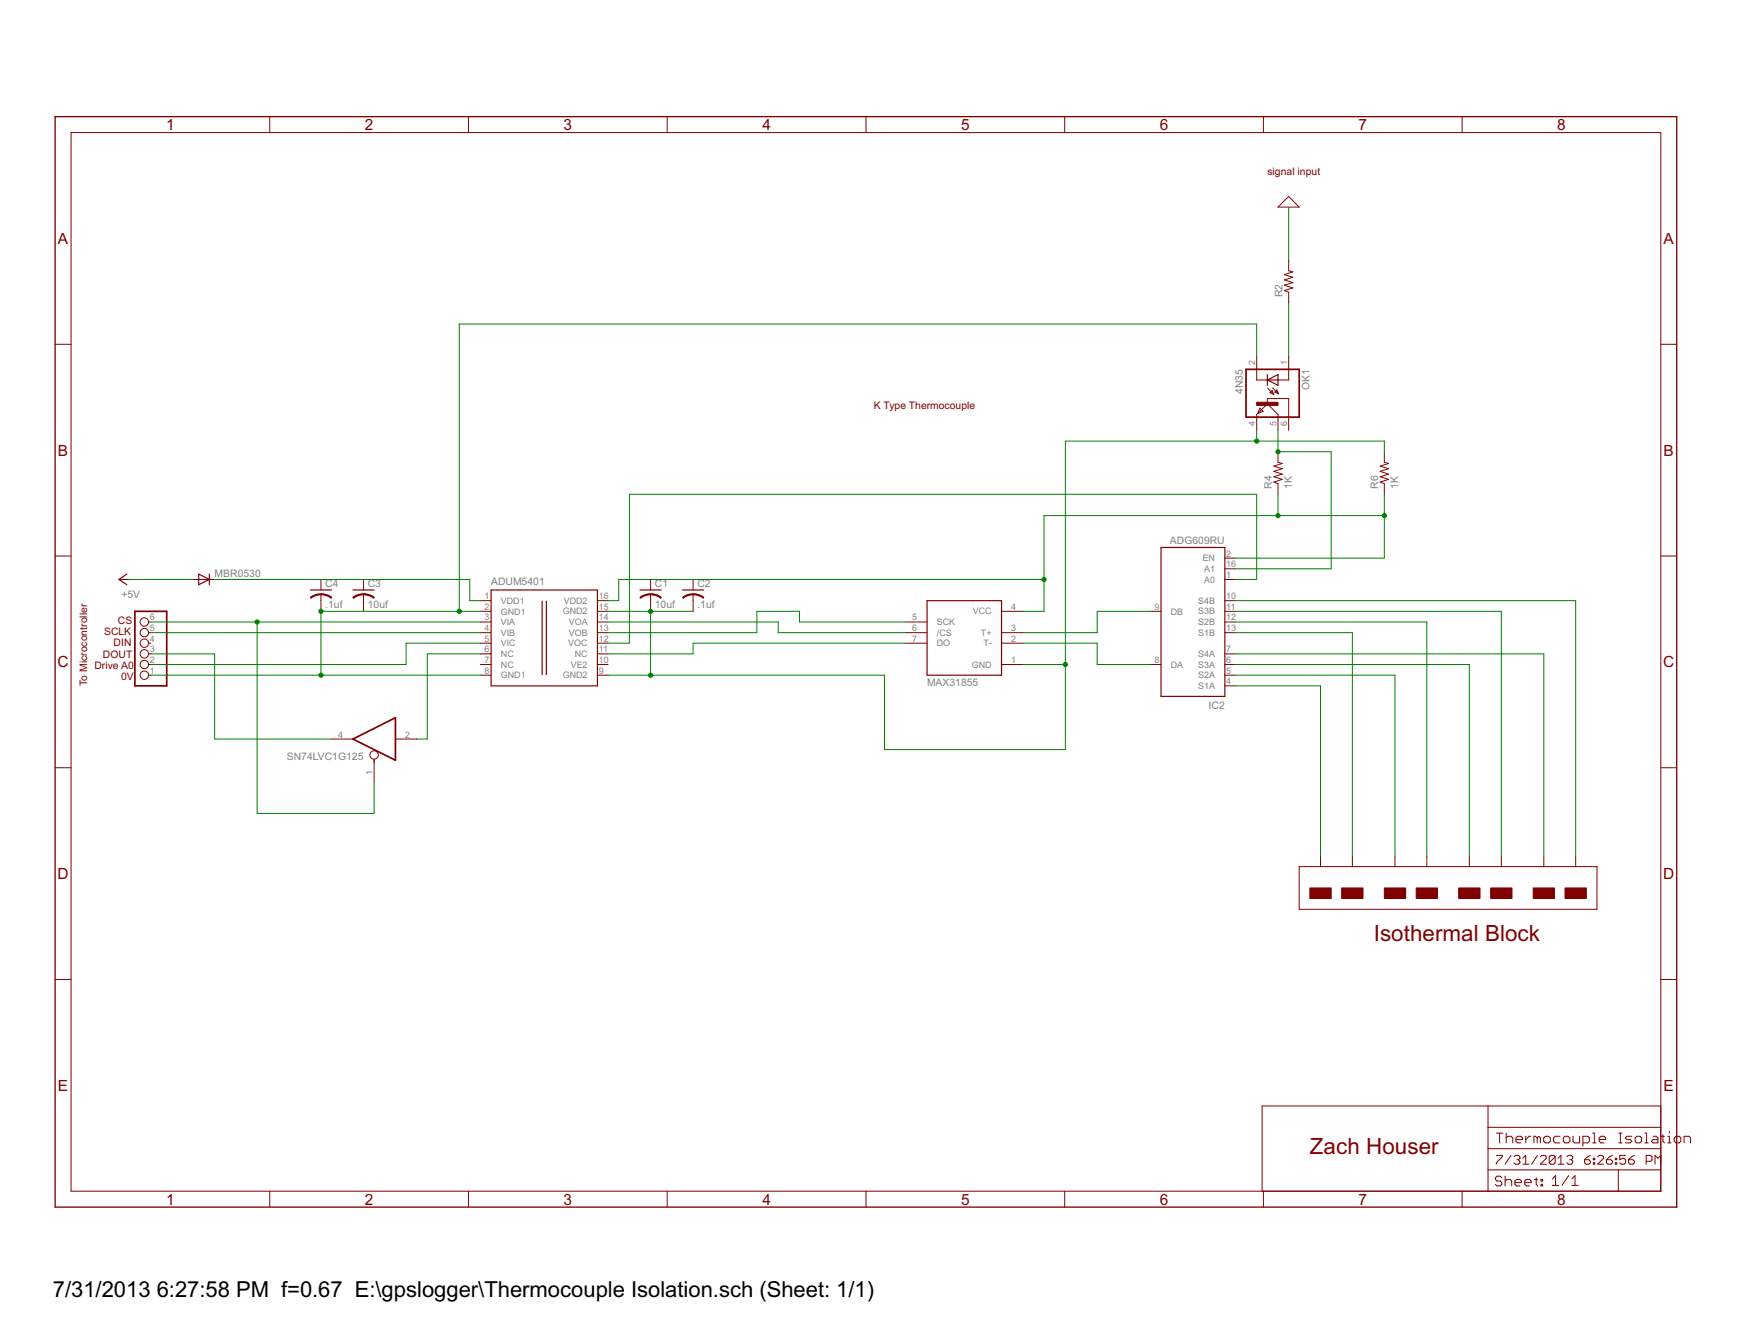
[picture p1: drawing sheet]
<svg xmlns="http://www.w3.org/2000/svg" width="279mm" height="216mm" viewBox="0 0 279 216" stroke-linecap="round" stroke-linejoin="round" font-family="sans-serif">
<g fill="none" stroke="#800000" stroke-width=".16">
<path d="M43.4 18.8v2.5M75.4 18.8v2.5M107.3 18.8v2.5M139.3 18.8v2.5M171.3 18.8v2.5M203.2 18.8v2.5M235.2 18.8v2.5M11.4 21.3h255.7v170.2h-255.7zM207.3 31.6l1.7 1.7h-3.4zM8.9 55.4h2.5M202.1 57.2v3.9h1.8M207.3 41.8v1.7l.7 .2-1.4 .5 1.4 .4-1.4 .4 1.4 .4-1.4 .4 1.4 .5-1.4 .4 .7 .3v1.7"/>
<path d="M207.3 57.2v3.9h-1.7M267.1 55.4h2.6M202.1 69.2v-2.6l1.8-1.7 1.7 1.7v2.6M202.6 65.6l.6 .5-.9 .4zM203.9 64.7v-.6h3.4v5.1M203.9 62.4l1 1M204.6 62.8l.3 .6-.6-.3zM204.7 62.4l1 .9M205.1 63l.3-.3 .3 .6zM205.6 72.6v1.7l.6 .2-1.3 .4 1.3 .5-1.3 .4 1.3 .4-1.3 .4 1.3 .5-1.3 .4 .7 .2v1.8M222.7 72.6v1.7l.7 .2-1.4 .4 1.4 .5-1.4 .4 1.4 .4-1.4 .4 1.4 .5-1.4 .4 .7 .2v1.8M8.9 89.4h2.5"/>
<path d="M19.1 93.2h1.7M23.9 100h.4M31.1 93.2h3.4M51.6 93.2v1.6M51.6 95.5v2.8M58.5 93.2v1.6M58.5 95.5v2.8M77.3 98.3h1.7M77.3 100h1.7M77.3 96.6h1.7M96.1 98.3h1.7M96.1 100h1.7"/>
<path d="M96.1 96.6h1.7M104.6 93.2v1.6M104.6 95.5v2.8M111.5 93.2v1.6M111.5 95.5v2.8M145.7 100h3.4M161.1 98.3h3.4M185 98.3h1.8M197 98.3h1.7M197 100h1.7M197 96.6h1.7M197 93.2h1.7"/>
<path d="M197 91.4h1.7M197 89.7h1.7M267.1 89.4h2.6M23.9 106.8h.4M23.9 103.4h.4M23.9 101.7h.4M23.9 108.5h.4M23.9 105.1h.4M53.3 118.8h3.5M63.6 118.8h3.4M77.3 106.8h1.7M77.3 103.4h1.7"/>
<path d="M77.3 101.7h1.7M77.3 108.5h1.7M77.3 105.1h1.7M96.1 106.8h1.7M96.1 103.4h1.7M96.1 101.7h1.7M96.1 108.5h1.7M96.1 105.1h1.7M145.7 103.4h3.4M145.7 101.7h3.4M161.1 106.8h3.4M161.1 103.4h3.4"/>
<path d="M161.1 101.7h3.4M185 106.8h1.8M197 106.8h1.7M197 101.7h1.7M197 108.5h1.7M197 105.1h1.7M197 110.3h1.7M8.9 123.4h2.5M60.2 122v3.6M209 139.3h47.9v6.9h-47.9zM212.4 137.6v1.7M217.5 137.6v1.7"/>
<path d="M224.4 137.6v1.7M229.5 137.6v1.7M236.3 137.6v1.7M241.5 137.6v1.7M248.3 137.6v1.7M253.4 137.6v1.7M267.1 123.4h2.6M8.9 157.5h2.5M267.1 157.5h2.6M239.4 177.8v13.7M267.1 177.8h-64.1v13.7M43.4 191.5v2.6"/>
<path d="M75.4 191.5v2.6M107.3 191.5v2.6M139.3 191.5v2.6M171.3 191.5v2.6M203.2 191.5v2.6M235.2 191.5v2.6M239.4 188.1h27.7M239.4 184.7h27.7M239.4 181.2h27.7M240.7 185.7h.9v.3l-.9 .9v.3M240.7 182.2h1M241.2 182.2v1.5"/>
<path d="M241.6 189.3l-.3-.2h-.5l-.3 .2v.3l.3 .3h.5l.3 .2v.3l-.3 .2h-.5l-.3-.2M242.1 189.9l.3-.3h.5l.3 .3v.7M242.1 189.1v1.5M242.3 182.2v1.5M242.3 182.9l.2-.2h.6l.2 .2v.8M243.1 185.7l-1 1.5M243.5 186l.3-.3h.4l.3 .3v.2l-.3 .2M243.7 190.1h1v-.2l-.2-.3h-.6l-.2 .3v.5l.2 .2h.6M243.8 183.2h1.1v-.3l-.3-.2h-.5l-.3 .2v.6l.3 .2h.5M244 186.4h.2M244.2 186.4l.3 .3v.2l-.3 .3h-.4l-.3-.3M244.9 186.2l.5-.5v1.5"/>
<path d="M244.9 187.2h1M245.3 190.1h1v-.2l-.3-.3h-.5l-.2 .3v.5l.2 .2h.5M245.4 182.7v1M246.2 182.7h-.2l-.6 .5M246.8 189.6h.6M247.1 189.3v1.1l.3 .2M247.3 182.9l-.3-.2h-.3v1M247.3 182.9v.8M247.3 182.9l.2-.2 .3 .2v.8M247.3 185.7l-.9 1.5M247.8 186l.2-.3h.5l.2 .3v.2l-.9 1h.9M247.9 189.6h.2v.3h-.2z"/>
<path d="M247.9 190.4h.2v.2h-.2zM248.6 182.7h.5l.3 .2v.6l-.3 .2h-.5l-.3-.2v-.6zM249.7 189.5l.5-.5v1.6M249.7 190.6h1M250.1 186l-.2-.3h-.5l-.2 .3v.9M250.1 186v.9l-.2 .3h-.5l-.2-.3M250.1 186l-.9 .9M250.6 187.2h1M250.6 186.2l.5-.5v1.5M250.9 182.7h-.8l-.2 .2v.6l.2 .2h.8M251.7 182.7h.5l.3 .2v.6l-.3 .2h-.5l-.2-.2v-.6zM252 186l.3-.3h.4l.3 .3v.2l-.3 .2"/>
<path d="M252.3 189l-1.1 1.6M252.5 186.4h.2M252.7 186.4l.3 .3v.2l-.3 .3h-.4l-.3-.3M252.8 190.6h1.1M252.8 189.5l.5-.5v1.6M253 182.7v.8l.3 .2h.8v-1M254.6 183.7h.8l.3-.2v-.6l-.3-.2h-.8v1.6M254.9 186.4h.7l.2 .3v.2l-.2 .3h-.5l-.2-.3zM255.8 185.7l-.5 .3-.4 .4M256.2 182.2h.3v1.5M256.2 183.7h.5M256.3 186.2h.2v.2h-.2z"/>
<path d="M256.3 186.9h.2v.3h-.2zM257 186l.2-.3h.5l.2 .3v.2l-.9 1h.9M257.2 183.2h1.1v-.3l-.3-.2h-.5l-.3 .2v.6l.3 .2h.5M258.4 186.4h.7l.3 .3v.2l-.3 .3h-.5l-.2-.3zM259.4 185.7l-.5 .3-.5 .4M259.8 186.2h.3v.2h-.3zM259.8 186.9h.3v.3h-.3zM260.3 188.1v3.4M260.4 182.2h.5M260.4 183.7h.5M260.6 182.2v1.5M261.5 185.7h-1v.7l.5-.2h.2l.3 .2v.5l-.3 .3h-.4l-.3-.3"/>
<path d="M262 186.4h.7l.2 .3v.2l-.2 .3h-.5l-.2-.3zM262.5 182.7h-.8l-.3 .2 .3 .3h.5l.3 .3-.3 .2h-.8M262.9 185.7l-.5 .3-.4 .4M263.3 182.7h.5l.3 .2v.6l-.3 .2h-.5l-.3-.2v-.6zM264.6 182.2h.3v1.5M264.6 183.7h.5M264.8 186.7h.7l.2-.3v-.4l-.2-.3h-.7v1.5M265.9 182.7h.5l.3 .2v.8h-.8l-.3-.2 .3-.3h.8M267.1 185.7l-.4 .5-.5-.5v1.5M267.2 182.7h.5M267.5 182.4v1.1l.2 .2M268.3 182.7h.2v1"/>
<path d="M268.3 183.7h.5M268.5 181.9v.3M269.6 182.7h.5l.3 .2v.6l-.3 .2h-.5l-.3-.2v-.6zM270.9 183.7v-1h.8l.2 .2v.8"/>
<circle cx="23.2" cy="100" r=".68"/>
<circle cx="23.2" cy="106.8" r=".68"/>
<circle cx="23.2" cy="103.4" r=".68"/>
<circle cx="23.2" cy="105.1" r=".68"/>
<circle cx="23.2" cy="108.5" r=".68"/>
<circle cx="23.2" cy="101.7" r=".68"/>
<circle cx="60.2" cy="121.4" r=".68"/>
</g>
<g fill="#800000" stroke="#800000" stroke-width=".16">
<path d="M210.7 142.7h3.4v1.7h-3.4z"/>
<path d="M215.8 142.7h3.4v1.7h-3.4z"/>
<path d="M222.7 142.7h3.4v1.7h-3.4z"/>
<path d="M227.8 142.7h3.4v1.7h-3.4z"/>
<path d="M234.6 142.7h3.5v1.7h-3.5z"/>
<path d="M239.8 142.7h3.4v1.7h-3.4z"/>
<path d="M246.6 142.7h3.4v1.7h-3.4z"/>
<path d="M251.7 142.7h3.5v1.7h-3.5z"/>
<path d="M202.1 64.7h3.5v.5h-3.5z"/>
</g>
<g fill="none" stroke="#800000" stroke-width=".19">
<path d="M203.9 61.1l1.7-.9v1.7zM203.9 60.2v1.7M203.9 61.1h1.7M20.4 92.3l-1.3 .9 1.3 .8M32 92.3l1.7 .9-1.7 .8zM33.7 92.3v1.7M49.9 94.8h3.4M56.8 94.8h3.4M79 94.8h17.1v15.5h-17.1zM87.2 96.6v11.9M87.9 96.6v11.9M102.9 94.8h3.5"/>
<path d="M109.8 94.8h3.4M149.1 96.6h12v11.9h-12zM186.8 88h10.2v24h-10.2z"/>
</g>
<path d="M8.9 18.8h260.8v175.3h-260.8z" fill="none" stroke="#800000" stroke-width=".21"/>
<g fill="#800000" stroke="#800000" stroke-width=".16">
<path d="M104.6 95.4l1.2 .3 .6 .3-.1 .2a2.6 2.6 0 0 0-1.7-.6z" fill-rule="evenodd"/>
<path d="M102.9 96a2.57 2.57 0 0 1 1.7-.5v.1a2.42 2.42 0 0 0-1.6 .6z" fill-rule="evenodd"/>
<path d="M111.5 95.4l1.1 .3 .6 .3-.1 .2a2.6 2.6 0 0 0-1.6-.6z" fill-rule="evenodd"/>
<path d="M109.8 96a2.44 2.44 0 0 1 1.7-.5v.1a2.42 2.42 0 0 0-1.6 .6z" fill-rule="evenodd"/>
<path d="M58.5 95.4l1.1 .3 .6 .3-.1 .2a2.6 2.6 0 0 0-1.6-.6z" fill-rule="evenodd"/>
<path d="M56.7 96a2.57 2.57 0 0 1 1.8-.5v.1a2.42 2.42 0 0 0-1.6 .6z" fill-rule="evenodd"/>
<path d="M51.6 95.4l1.2 .3 .6 .3-.1 .2a2.6 2.6 0 0 0-1.7-.6z" fill-rule="evenodd"/>
<path d="M49.9 96a2.57 2.57 0 0 1 1.7-.5v.1a2.42 2.42 0 0 0-1.6 .6z" fill-rule="evenodd"/>
</g>
<path d="M200.4 59.4h8.6v7.7h-8.6zM21.7 98.3h5.1v12h-5.1zM56.8 118.8l6.8-3.4v6.8z" fill="none" stroke="#800000" stroke-width=".28"/>
<g fill="none" stroke="#008000" stroke-width=".16">
<path d="M207.3 33.3v8.5M202.1 57.2v-5.1h-128.2v46.2M207.3 48.7v8.5M202.1 69.2v1.7M205.6 69.2v3.4h8.5v18.8h-15.4M205.6 79.5v3.4M222.7 72.6v-1.7h-51.3v49.6h-29.1v-12h-44.5M222.7 79.5v10.2h-24M20.8 93.2h10.3M24.3 100h53M34.5 93.2h41.1v3.4h1.7M41.4 100v30.8h18.8v-5.2"/>
<path d="M77.3 98.3h-25.7v10.2M97.8 98.3h13.7M97.8 100h27.4v1.7h20.5M104.6 98.3v10.2M145.7 100h-17.1v-1.7h-6.8v3.4h-24M167.9 93.2h-68.4v3.4h-1.7M185 98.3h-8.5v3.4h-12M198.7 96.6h54.7v41M198.7 93.2h3.4v-13.7h-100.9v23.9h-3.4M198.7 98.3h42.8v39.3M198.7 100h30.8v37.6M222.7 82.9h-54.8v15.4h-3.4"/>
<path d="M24.3 108.5h53M24.3 101.7h53M24.3 105.1h10.2v13.7h18.8M77.3 103.4h-12v3.4h-41M77.3 105.1h-8.6v13.7h-1.7M145.7 103.4h-34.2v1.7h-13.7M164.5 106.8h6.9M164.5 103.4h12v3.4h8.5M198.7 108.5h25.7v29.1M198.7 101.7h18.8v35.9M198.7 106.8h37.6v30.8M198.7 110.3h13.7v27.3"/>
<path d="M198.7 105.1h49.6v32.5"/>
</g>
<g fill="#008000" stroke="#008000" stroke-width=".16">
<circle cx="51.6" cy="98.3" r=".34"/>
<circle cx="73.9" cy="98.3" r=".34"/>
<circle cx="51.6" cy="108.5" r=".34"/>
<circle cx="41.4" cy="100" r=".34"/>
<circle cx="104.6" cy="108.5" r=".34"/>
<circle cx="104.6" cy="98.3" r=".34"/>
<circle cx="202.1" cy="70.9" r=".34"/>
<circle cx="171.4" cy="106.8" r=".34"/>
<circle cx="205.6" cy="72.6" r=".34"/>
<circle cx="167.9" cy="93.2" r=".34"/>
<circle cx="205.6" cy="82.9" r=".34"/>
<circle cx="222.7" cy="82.9" r=".34"/>
</g>
<g font-size="4" fill="#800000">
<text x="221" y="151.3">Isothermal Block</text>
<text x="210.7" y="185.5">Zach Houser</text>
</g>
<g font-size="4">
<text x="8.5" y="208.5">7/31/2013</text>
<text x="25.2" y="208.5">6:27:58 PM f=0.67 E:\gpslogger\Thermocouple Isolation.sch (Sheet: 1/1)</text>
</g>
<g font-size="2.8" fill="#800000">
<text x="26.7" y="20.9">1</text>
<text x="58.7" y="20.9">2</text>
<text x="90.7" y="20.9">3</text>
<text x="122.6" y="20.9">4</text>
<text x="154.6" y="20.9">5</text>
<text x="186.6" y="20.9">6</text>
<text x="218.5" y="20.9">7</text>
<text x="250.5" y="20.9">8</text>
<text x="9.3" y="39.2">A</text>
<text x="267.6" y="39.2">A</text>
<text x="9.3" y="73.2">B</text>
<text x="267.6" y="73.2">B</text>
<text x="9.3" y="107.3">C</text>
<text x="267.5" y="107.3">C</text>
<text x="9.3" y="141.3">D</text>
<text x="267.5" y="141.3">D</text>
<text x="9.3" y="175.3">E</text>
<text x="267.6" y="175.3">E</text>
<text x="26.7" y="193.6">1</text>
<text x="58.7" y="193.6">2</text>
<text x="90.7" y="193.6">3</text>
<text x="122.6" y="193.6">4</text>
<text x="154.6" y="193.6">5</text>
<text x="186.6" y="193.6">6</text>
<text x="218.5" y="193.6">7</text>
<text x="250.5" y="193.6">8</text>
</g>
<g font-size="1.9" fill="#800000">
<text x="203.9" y="28.2">signal input</text>
<text x="140.6" y="65.8">K Type Thermocouple</text>
<text x="19" y="100.3">CS</text>
<text x="15.2" y="107.5">Drive A0</text>
<text x="16.6" y="105.8">DOUT</text>
<text x="16.7" y="102">SCLK</text>
<text x="18.3" y="103.9">DIN</text>
<text x="14" y="110.2" transform="rotate(-90 14 110.2)">To Microcontroller</text>
<text x="19.5" y="109.4">0V</text>
</g>
<g font-size="1.9" fill="#808080">
<text x="206.3" y="47.8" transform="rotate(-90 206.3 47.8)">R2</text>
<text x="199.9" y="63.4" transform="rotate(-90 199.9 63.4)">4N35</text>
<text x="210.6" y="62.7" transform="rotate(-90 210.6 62.7)">OK1</text>
<text x="204.6" y="78.6" transform="rotate(-90 204.6 78.6)">R4</text>
<text x="207.8" y="78.6" transform="rotate(-90 207.8 78.6)">1K</text>
<text x="221.7" y="78.6" transform="rotate(-90 221.7 78.6)">R6</text>
<text x="224.9" y="78.6" transform="rotate(-90 224.9 78.6)">1K</text>
<text x="188.2" y="87.5">ADG609RU</text>
<text x="34.5" y="92.8">MBR0530</text>
<text x="52.3" y="94.4">C4</text>
<text x="59.2" y="94.4">C3</text>
<text x="79" y="94">ADUM5401</text>
<text x="105.3" y="94.4">C1</text>
<text x="112.2" y="94.4">C2</text>
<text x="19.5" y="96.1">+5V</text>
<text x="52.3" y="97.7">.1uf</text>
<text x="59.2" y="97.7">10uf</text>
<text x="105.3" y="97.7">10uf</text>
<text x="112.2" y="97.7">.1uf</text>
<text x="149.1" y="110.2">MAX31855</text>
<text x="194.4" y="114">IC2</text>
<text x="46.1" y="122.1">SN74LVC1G125</text>
</g>
<g font-size="1.6" fill="#808080">
<text x="201.9" y="58.7" transform="rotate(-90 201.9 58.7)">2</text>
<text x="207" y="58.7" transform="rotate(-90 207 58.7)">1</text>
<text x="201.9" y="68.5" transform="rotate(-90 201.9 68.5)">4</text>
<text x="205.3" y="68.5" transform="rotate(-90 205.3 68.5)">5</text>
<text x="207" y="68.5" transform="rotate(-90 207 68.5)">6</text>
<text x="197.3" y="89.5">2</text>
<text x="193.5" y="90.2">EN</text>
<text x="193.7" y="93.6">A0</text>
<text x="193.7" y="91.9">A1</text>
<text x="197.3" y="92.9">1</text>
<text x="197.3" y="91.2">16</text>
<text x="24.1" y="101.5">5</text>
<text x="24.1" y="99.7">6</text>
<text x="78" y="96.3">1</text>
<text x="78" y="98">2</text>
<text x="78" y="99.7">3</text>
<text x="78" y="101.5">4</text>
<text x="80.6" y="97.1">VDD1</text>
<text x="80.6" y="98.8">GND1</text>
<text x="80.6" y="100.5">VIA</text>
<text x="90.5" y="98.8">GND2</text>
<text x="90.7" y="97.1">VDD2</text>
<text x="91.5" y="100.5">VOA</text>
<text x="96.3" y="96.3">16</text>
<text x="96.3" y="98">15</text>
<text x="96.3" y="99.7">14</text>
<text x="96.3" y="101.5">13</text>
<text x="146.7" y="99.7">5</text>
<text x="146.7" y="101.5">6</text>
<text x="150.7" y="100.5">SCK</text>
<text x="156.5" y="98.8">VCC</text>
<text x="162.7" y="101.5">3</text>
<text x="162.7" y="98">4</text>
<text x="185.7" y="98">9</text>
<text x="188.3" y="98.8">DB</text>
<text x="192.7" y="100.5">S2B</text>
<text x="192.7" y="98.8">S3B</text>
<text x="192.7" y="97.1">S4B</text>
<text x="197.3" y="101.5">13</text>
<text x="197.3" y="99.7">12</text>
<text x="197.3" y="98">11</text>
<text x="197.3" y="96.3">10</text>
<text x="24.1" y="106.6">2</text>
<text x="24.1" y="104.9">3</text>
<text x="24.1" y="103.2">4</text>
<text x="78" y="103.2">5</text>
<text x="78" y="104.9">6</text>
<text x="78" y="106.6">7</text>
<text x="80.6" y="102.2">VIB</text>
<text x="80.6" y="103.9">VIC</text>
<text x="80.6" y="105.6">NC</text>
<text x="80.6" y="107.3">NC</text>
<text x="91.4" y="103.9">VOC</text>
<text x="91.5" y="102.2">VOB</text>
<text x="91.8" y="107.3">VE2</text>
<text x="92.5" y="105.6">NC</text>
<text x="96.3" y="103.2">12</text>
<text x="96.3" y="106.6">10</text>
<text x="96.3" y="104.9">11</text>
<text x="146.7" y="103.2">7</text>
<text x="150.7" y="102.2">/CS</text>
<text x="150.7" y="103.9">DO</text>
<text x="156.3" y="107.3">GND</text>
<text x="157.8" y="102.2">T+</text>
<text x="158.2" y="103.9">T-</text>
<text x="162.7" y="106.6">1</text>
<text x="162.7" y="103.2">2</text>
<text x="185.7" y="106.6">8</text>
<text x="188.3" y="107.3">DA</text>
<text x="192.7" y="107.3">S3A</text>
<text x="192.7" y="105.6">S4A</text>
<text x="192.7" y="102.2">S1B</text>
<text x="197.3" y="106.6">6</text>
<text x="197.3" y="104.9">7</text>
<text x="24.1" y="108.3">1</text>
<text x="78" y="108.3">8</text>
<text x="80.6" y="109.1">GND1</text>
<text x="90.5" y="109">GND2</text>
<text x="96.3" y="108.3">9</text>
<text x="192.7" y="110.8">S1A</text>
<text x="192.7" y="109">S2A</text>
<text x="197.3" y="110">4</text>
<text x="197.3" y="108.3">5</text>
<text x="54.4" y="118.6">4</text>
<text x="65.2" y="118.6">2</text>
<text x="59.9" y="124.6" transform="rotate(-90 59.9 124.6)">1</text>
</g>
</svg>
